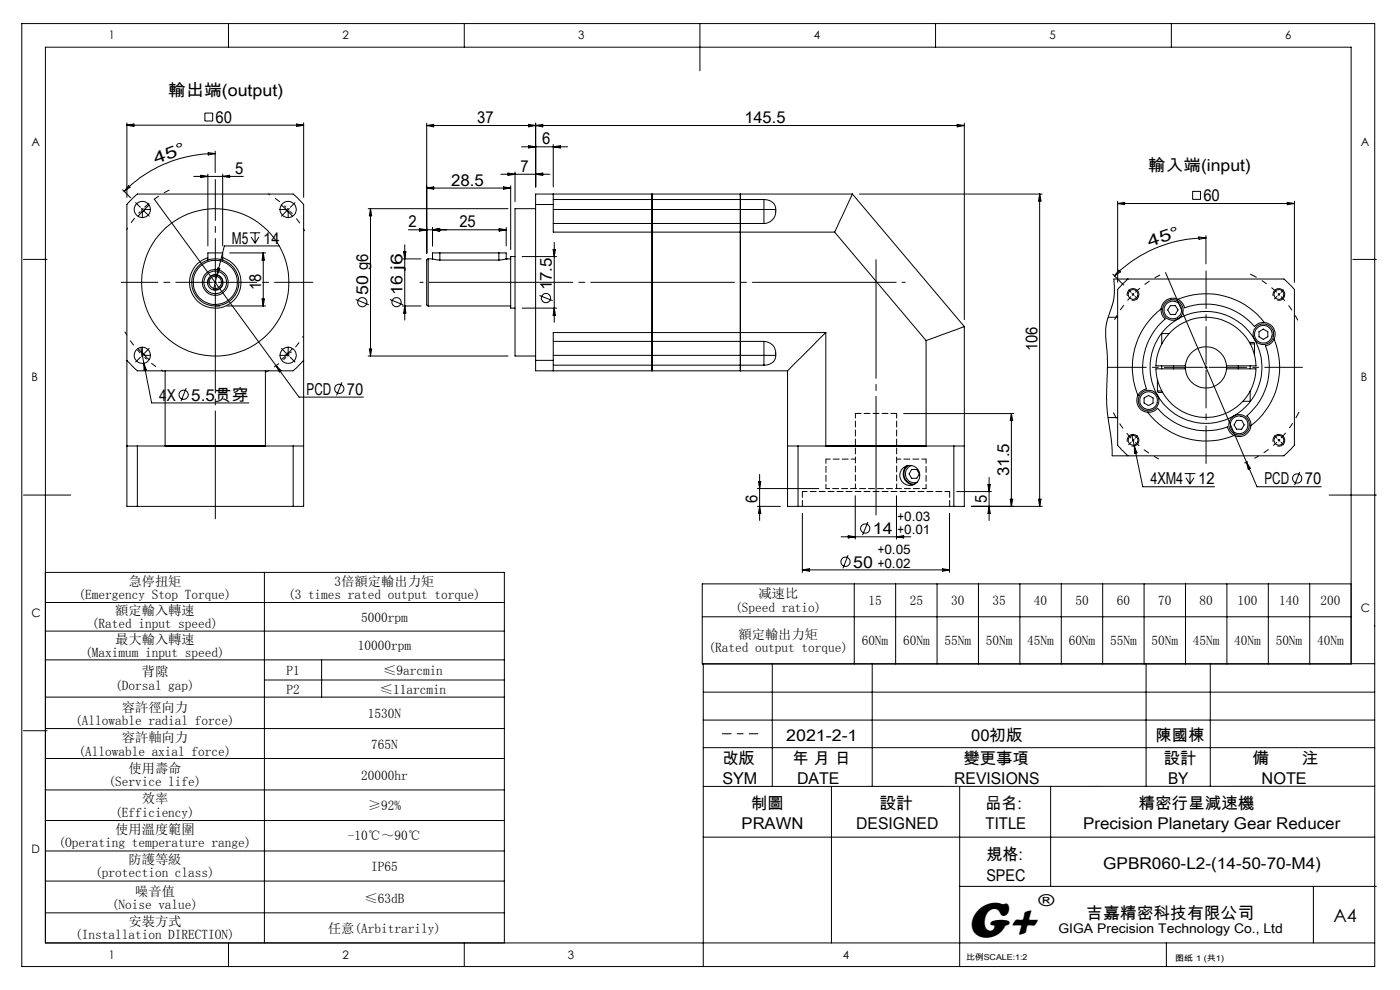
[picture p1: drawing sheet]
<svg xmlns="http://www.w3.org/2000/svg" width="297mm" height="210mm" viewBox="0 0 297 210" stroke-linecap="round" stroke-linejoin="round" font-family="sans-serif">
<g fill="none" stroke="#000" stroke-width=".21">
<path d="M4.6 5h287v200h-287zM48.5 5v5M98.5 5v5M148.5 5v10M198.5 5v5M248.5 5v5M26.9 26.1v15.8M26.9 26.6h37.5M26.9 26.6l1.5-.3v.5zM27.3 39.4l.3 .3-1.2 .9zM41.1 37.4h10.5M42.6 37.2l1.5 .2-1.5 .3z"/>
<path d="M43.5 24h1.6v1.7h-1.6zM44.1 36.9v15.3M44.2 32.4l1.4 .2-1.4 .3zM45.6 32.6a27.3 27.3 0 0 0-19.2 8M45.6 32.1v4.5M47.2 36.9v15.3M47.2 37.4l1.5-.2v.5zM62.9 26.3l1.5 .3-1.5 .2zM64.4 26.1v15.8M90.5 26.1v27.6M90.5 26.6h114.1M90.5 26.6l1.5-.2v.5z"/>
<path d="M90.5 39.9l1.5-.3v.5zM90.5 39.9h17.8M106.3 37h10.3M106.8 39.6l1.5 .3-1.5 .2zM107.8 36.7l1.5 .3-1.5 .2zM108.3 39.4v13.5M109.3 36.5v6.3M110.6 31.1h9.8M112.1 26.4l1.5 .2-1.5 .3zM112.1 30.9l1.5 .2-1.5 .3zM113.6 26.1v13.5M113.6 26.6l1.5-.2v.5z"/>
<path d="M113.6 37l1.5-.3v.5zM117.4 30.6v9M117.4 31.1l1.5-.2v.5zM203.1 26.4l1.5 .2-1.5 .3zM204.6 26.1v41.7M5 55h5M26 40.2l1.7 1.7M30 44.2l.4 .5M30.2 44.9l-.9 1M30.2 44.9h.1M30.2 44.9v1.3M30.4 44.2l-.4 .5"/>
<path d="M30.7 44.4l-.3 .4-.2 .1M30.7 44.4l-.5 .5M30.7 44.4h1.2M30.7 44.4h.1M31.6 43.5l-.9 .9M32.7 42.3l30.7 41.9h13.7M44.1 54.7a5.5 5.5 0 0 0-2.9 8.4 5.5 5.5 0 0 0 8.9 0 5.5 5.5 0 0 0-2.9-8.4M44.1 55.2v-1.6h3.1v1.6M46 58.4l-.7 3M46.2 56.9l.4 .1-.6 1.4zM48.7 53.6h7.6M53 49.4h2.2"/>
<path d="M53.3 50.3l.8 1.3M54.1 49.4v2.2M54.9 50.3l-.8 1.3M55.8 53.6v11.3M55.8 53.6l.3 1.6h-.5zM59.3 52.2h-11.7l-1.6 6.2M59.4 44.4h1.3M59.7 43.5l1 .9M60.7 44.4l.2 .4 .2 .1M60.7 44.4l.4 .5M60.7 44.4h.1M61.1 44.9h.1"/>
<path d="M61.1 44.9l.9 1M61.1 44.9v1.3M78.1 44.3h29.7M78.6 44.3v31.2M78.6 44.3l.2 1.5h-.4zM85.4 54.9h3.9M85.6 53.4h.5l-.2 1.5zM85.9 51.9v16M86.6 48.7h20.8M89 48.5l1.5 .2-1.5 .3zM90.8 54.9l-.3 .2v9.6l.3 .2M90.8 54.9v10"/>
<path d="M91.8 48.3v3.9M91.8 48.7l1.5-.2v.5zM91.8 54.9l1.5 .3M93.3 53.6h-1.5v1.3h-1M93.3 53.6h12.5M93.3 55.2h12.5M93.3 53.6v1.6M105.8 53.6h1.6v1.3M105.8 53.6v1.6M105.9 48.5l1.5 .2-1.5 .3zM107.4 48.3v3.9M107.4 54.9h.1"/>
<path d="M107.4 54.9l-1.6 .3M107.4 54.9h.9M109.3 54.4h-1v11h1M110.8 54.4h7.3M113.6 44.3h-4.3v31.2h4.3M113.6 43.4v33M113.6 43.4h3.8M117.3 52.9h.5l-.2 1.5zM117.4 41.2v2.2M117.4 43.4v5.8h59.7M117.4 47.4h44.7M117.4 44.4h44.7"/>
<path d="M117.4 42.3h44.7M117.6 51.4v17M138.3 41.2v37.5M157.1 41.2v37.5M162.1 42.3a2.3 2.3 0 0 1 2.5 2.5 2.48 2.48 0 0 1-2.5 2.6M162.1 44.4v3M162.1 44.4h2.5M162.1 42.3v2.1M177.1 49.2l19.4 23M180.8 41.2h-67.2v2.2M180.8 41.2l-3.7 8M180.8 41.2l23.8 28.1"/>
<path d="M182.3 41.2h38.8M220.6 41.2v66.2M220.6 41.2l.2 1.4h-.5zM236.1 58.2l2.3 2.3M236.3 59.2h36.1l.8 .8 1.4 1.4v33.1l-.8 .8-1.4 1.4h-36.5l-.1-3.2-1-7.7 .1-9.3-.3-6.8 .2-1.6 1.2-3.5 .3-1.4 .1-1.7zM237.1 42.7v17.2M237.1 43.2h37.5M237.1 43.2l1.5-.3v.5zM237.3 57.3l.4 .4-1.3 .8zM239.3 59.2l-2.2 2.2v33.1l2.2 2.2M247.3 57.8l17.1 40.3M253 40.6h1.7v1.7h-1.7z"/>
<path d="M254.3 50.3l1.5 .2-1.4 .3zM255.8 50.5a27.3 27.3 0 0 0-19.4 8M255.8 50v6M273.1 42.9l1.5 .3-1.5 .2zM274.6 42.7v17.2M287 55h5M26.9 76.4l2.2 2.3h33.1l2.2-2.3M29.3 73.9l.9 1M29.9 73.7l.6 3.4M30.2 74.9l.5 .5M30.2 74.9h.1M30.2 74.9l.3 .1 .2 .4"/>
<path d="M30.2 73.7v1.2M30.5 77.1l1.7 8.4h20.6M30.5 77.1l.5 1.4-.4 .1zM30.7 75.4h.1M30.7 75.4l.9 .9M30.7 75.4h1.2M35 78.7v15.9M44.2 60.3a1.56 1.56 0 0 1 1.3-2 1.56 1.56 0 0 1 1.7 1.7 1.56 1.56 0 0 1-1.9 1.4M45.6 64.9h1M48.1 64.9h8.2M55.6 63.4h.5l-.3 1.5zM56.3 78.7v15.9"/>
<path d="M58.6 77.6l1.1 1-.4 .3zM59.4 75.4h1.3M60.7 75.4h.1M60.7 75.4l-1 .9M61.1 74.9h.1M61.1 74.9a.39 .39 0 0 0-.4 .5M61.1 74.9l-.4 .5M61.1 73.7v1.2M62 73.9l-.9 1M75.5 63.5l2.7 1.2M78.1 75.5h29.7M78.4 74h.4l-.2 1.5z"/>
<path d="M82.7 63.5l2.8 1.2M85.4 64.9h3.9M85.9 64.9l.2 1.5h-.5zM90.8 64.9h17.5M110.8 65.4h7.3M113.6 76.4v2.3h53.5M113.6 76.4h3.8M114.4 62.7l2.8 1.1M117.4 76.4v2.3M117.4 72.4h44.7M117.4 75.4h44.7M117.4 77.5h44.7"/>
<path d="M117.6 65.4l.2 1.5h-.5zM162.1 72.4a2.72 2.72 0 0 1 2.5 2.9v.1M162.1 72.4v3M162.1 75.4h2.5M162.1 75.4v2.1M164.6 75.4a2.16 2.16 0 0 1-2.5 2.1M167.1 78.7v28.7h2.2M175.2 70.5l-8.1 8.2M175.2 70.5h-57.8v5.9M175.2 70.5v24.1M196.5 72.2v22.4M204.6 69.3l-8.1 2.9"/>
<path d="M204.6 69.3v38.1h-2.2M235.1 67.3h2M239.1 62.8a1.25 1.25 0 0 1 1.1-1.6 1.25 1.25 0 0 1 1.4 1.3 1.25 1.25 0 0 1-1.5 1.2M240.1 62.3l.3 .2M240.4 62.5l-.3 .2M240.4 62.5l.2 .2M240.6 62.3l-.2 .2M246.3 65.5a15.6 15.6 0 0 0-4.9 18.4M246.3 65.5a2.45 2.45 0 0 0 .9 2.2 13.5 13.5 0 0 0-4 14.8 2.68 2.68 0 0 0-1.8 1.4M246.5 77.6v.6M248 70.8h-1.5v2.1M248.3 64.8h1l.6 .9-.6 1h-1l-.6-1z"/>
<path d="M249 77.6v.6zM249.9 63.5a15.7 15.7 0 0 1 18.3 4.9M249.9 63.5a2.51 2.51 0 0 0-3.6 2M249.9 63.5a2.6 2.6 0 0 1 1.4 1.8 13.5 13.5 0 0 1 14.8 4 2.33 2.33 0 0 1 2.1-.9M251.5 78.2a4.4 4.4 0 0 0 4.3 4.1 4.4 4.4 0 0 0 4.4-4.1M251.5 78.2h-6.3a10.6 10.6 0 0 0 10.6 10.3 10.6 10.6 0 0 0 10.7-10.3h-6.3M251.5 77.6h-6.3a10.6 10.6 0 0 1 10.6-10.3 10.6 10.6 0 0 1 10.7 10.3h-6.3M251.5 77.6a4.4 4.4 0 0 1 4.3-4 4.4 4.4 0 0 1 4.4 4M251.5 77.6v.6M260.2 77.6v.6M262.7 77.6v.6zM265 72.6h1l.1 .3"/>
<path d="M265.2 72.9h.9M265.2 77.6v.6M266.1 72.9v2.2M267.1 70.4l.9-.6 1 .6v1l-1 .6-.9-.6zM268.2 68.4a2.53 2.53 0 0 1 2.1 3.6M270.1 62.8a1.26 1.26 0 0 1 1.1-1.6 1.26 1.26 0 0 1 1.3 1.4 1.26 1.26 0 0 1-1.5 1.1M270.3 72a15.6 15.6 0 0 1-4.9 18.3M270.3 72a2.57 2.57 0 0 1-1.8 1.4 13.4 13.4 0 0 1-4 14.8 2.54 2.54 0 0 1 .9 2.1M26.9 94.6h2.2M29.1 94.6h33.1M29.1 94.6v12.8M39.5 82.3l-1.1 2.8"/>
<path d="M62.2 94.6h2.2M62.2 94.6v12.8M72.5 81.1l-1.1 2.8M167.1 94.6h2.2M169.3 94.6h33.1M169.3 94.6v12.8M191.7 87.7h23.4M192.3 98.8a2.34 2.34 0 0 0-.6 2.5 2.34 2.34 0 0 0 1.9 1.6M192.7 98.7a2.19 2.19 0 0 0-.8 2.5 2.19 2.19 0 0 0 2.1 1.5M193.4 98.7a1.88 1.88 0 0 0-1.2 2.4 1.88 1.88 0 0 0 2.4 1.2M193.4 99.6h1.1l.5 .9-.5 1h-1.1l-.5-1zM202.4 94.6h2.2"/>
<path d="M202.4 94.6v12.8M214.6 87.7v19.7M214.6 87.7l.2 1.5h-.5zM235.1 88.6h2M239.1 93.7a1.25 1.25 0 0 1 1.1-1.6 1.25 1.25 0 0 1 1.4 1.4 1.25 1.25 0 0 1-1.5 1.1M240.1 92.2l.5 2.4M240.6 94.6l1.8 8.6h15.3M240.6 94.6l.6 1.5-.5 .1zM241.4 83.9a2.51 2.51 0 0 0 2.1 3.5M242.7 84.4l1-.5 .9 .5v1.1l-.9 .5-1-.5zM243.5 87.4a15.7 15.7 0 0 0 18.3 5M243.5 87.4a2.55 2.55 0 0 0 2.1-.8 13.4 13.4 0 0 0 14.8 3.9 2.42 2.42 0 0 0 1.4 1.9"/>
<path d="M245.5 82.9l.3 .3h.8M245.5 82.9h1M245.6 80.7l-.1 2.2M262.3 89.2h1.1l.5 .9-.5 .9h-1.1l-.5-.9zM264.4 98.1l2.3 5.1h13.6M264.4 98.1l.9 1.2-.5 .2zM264.8 97.9l-.8 .3M265.2 82.9v2.2h-1.5M265.4 90.3a2.51 2.51 0 0 1-3.6 2.1M270.1 93.7a1.26 1.26 0 0 1 1.1-1.6 1.26 1.26 0 0 1 1.3 1.4 1.26 1.26 0 0 1-1.5 1.1M5 105h10M29.1 107.4h-2.2v-64l2.2-2.2h33.1l2.2 2.2v64h-2.2"/>
<path d="M29.1 107.4h33.1M160.7 107.4h4.9M160.7 103.6h13M160.9 102.2h.5l-.3 1.4zM161.1 107.4l.3 1.5h-.5zM161.1 100.6v9.8M169.3 107.4h33.1M170.2 108.9v12.5M178.4 113.9h14.8M179.9 117.7l-1.1 2.9M180 113.6l1.4 .3-1.4 .2zM181.4 105.2v9.2"/>
<path d="M184.1 110.7l-1.1 2.8M190.2 105.2v9.2M190.2 113.9l1.5-.3v.5zM201.4 108.9v12.5M203 104.3h7.3M209.6 102.8h.5l-.3 1.5zM209.8 101.3v9.1M209.8 107.4l.3 1.5h-.5zM214.3 105.9h.5l-.2 1.5zM220.3 105.9h.5l-.2 1.5zM221.1 107.4h-15M251.3 100.5h2.3"/>
<path d="M251.6 101.3l.8 1.4M252.4 100.5v2.2M253.3 101.3l-.9 1.4M275.7 100.1l-1.1 2.8M282 105h10M9.6 127.8h97.4M9.6 133.9h97.4M9.6 140h97.4M9.6 121.4h97.4v78.6M56.1 121.4v78.6M68.2 140v7.9M149 130.8h137.6"/>
<path d="M170.2 120.9h31.2M170.2 120.9l1.5-.3v.6zM181.2 123.9v17M190 123.9v17M198.8 123.9v17M200 120.6l1.4 .3-1.4 .3zM207.6 123.9v17M216.4 123.9v17M225.1 123.9v17M233.9 123.9v17M242.7 123.9v17M251.5 123.9v17"/>
<path d="M260.3 123.9v17M269.1 123.9v17M277.8 123.9v17M286.6 123.9h-137.6v17h137.6v-130.9h-277v190h282M5 155h5M9.6 147.9h97.4M9.6 154.5h97.4M56.1 144.2h50.9M149.2 152.7h142.4M149.2 146.8h142.4M149.2 158.6h142.4M163.8 140.8v26"/>
<path d="M185 140.8v26M243.1 140.8v26M256.8 140.8v26M291.6 140.8h-142.4v64.2M9.6 160.9h97.4M9.6 167.6h97.4M9.6 174.1h97.4M149.2 177.6h142.4M176.4 166.8v33.2M203.6 166.8v38.2M222.9 166.8v21.2M291.6 166.8h-142.4"/>
<path d="M9.6 180.5h97.4M9.6 186.9h97.4M9.6 193.6h97.4M203.6 188h88.4M278.6 188v12M48.5 200v5M98.5 200v5M247.4 200v5"/>
<circle cx="30.2" cy="44.4" r="1.73"/>
<circle cx="45.7" cy="59.9" r="15.6"/>
<circle cx="45.7" cy="59.9" r="1.31"/>
<circle cx="45.7" cy="59.9" r="2.75"/>
<circle cx="45.7" cy="59.9" r="5"/>
<circle cx="45.7" cy="59.9" r="1.67"/>
<circle cx="45.7" cy="59.9" r="4.7"/>
<circle cx="45.7" cy="59.9" r="2.41"/>
<circle cx="61.1" cy="44.4" r="1.72"/>
<circle cx="30.2" cy="75.4" r="1.72"/>
<circle cx="61.1" cy="75.4" r="1.72"/>
<circle cx="76.8" cy="64.1" r=".97"/>
<circle cx="84.1" cy="64.1" r=".97"/>
<circle cx="115.8" cy="63.2" r=".98"/>
<circle cx="240.4" cy="62.5" r="1.04"/>
<circle cx="248.8" cy="65.8" r="1.88"/>
<circle cx="248.8" cy="65.8" r="2.19"/>
<circle cx="255.8" cy="77.9" r="11.9"/>
<circle cx="268" cy="70.9" r="1.88"/>
<circle cx="268" cy="70.9" r="2.19"/>
<circle cx="271.3" cy="62.5" r="1.04"/>
<circle cx="39" cy="83.7" r=".98"/>
<circle cx="72" cy="82.5" r=".98"/>
<circle cx="240.4" cy="93.4" r="1.04"/>
<circle cx="243.7" cy="85" r="1.88"/>
<circle cx="243.7" cy="85" r="2.18"/>
<circle cx="262.9" cy="90.1" r="1.87"/>
<circle cx="262.9" cy="90.1" r="2.18"/>
<circle cx="271.3" cy="93.4" r="1.04"/>
<circle cx="179.4" cy="119.2" r=".99"/>
<circle cx="183.6" cy="112.1" r=".98"/>
<circle cx="193" cy="100.8" r="2.12"/>
<circle cx="275.2" cy="101.5" r=".98"/>
</g>
<path d="M240 62.9a21.9 21.9 0 0 0-3.6 4.9M271.8 62.9a21.9 21.9 0 0 1 3.5 5.1M240.8 93.8a21.9 21.9 0 0 0 5 3.5" fill="none" stroke="#000" stroke-width=".21" stroke-dasharray="30.5 1.3 1.3 1.3" stroke-dashoffset="29.3" stroke-linecap="butt"/>
<path d="M30.7 44a21.9 21.9 0 0 1 5.2-3.7M240.8 62a21.9 21.9 0 0 1 5.3-3.7" fill="none" stroke="#000" stroke-width=".21" stroke-dasharray="30.5 1.3 1.3 1.3" stroke-dashoffset="29.2" stroke-linecap="butt"/>
<path d="M61.1 44.4l-.2-.2M61.1 44.4l.3 .2M30.2 75.4l.2 .2M30.2 75.4l-.2-.3M61.1 75.4l.3-.3M61.1 75.4l-.2 .2M271.3 62.4l-.2-.2M271.3 62.4l.2 .3M240.4 93.4l.2 .2M240.4 93.4l-.2-.2M271.3 93.4l.2-.2M271.3 93.4l-.2 .2" fill="none" stroke="#000" stroke-width=".21" stroke-dasharray="30.5 1.3 1.3 1.3" stroke-linecap="butt"/>
<path d="M270.9 62a21.9 21.9 0 0 0-5.7-3.9" fill="none" stroke="#000" stroke-width=".21" stroke-dasharray="30.5 1.3 1.3 1.3" stroke-dashoffset="28.9" stroke-linecap="butt"/>
<path d="M271.8 92.9a21.9 21.9 0 0 0 3.8-5.5" fill="none" stroke="#000" stroke-width=".21" stroke-dasharray="30.5 1.3 1.3 1.3" stroke-dashoffset="29" stroke-linecap="butt"/>
<path d="M270.9 93.8a21.9 21.9 0 0 1-4.8 3.4" fill="none" stroke="#000" stroke-width=".21" stroke-dasharray="30.5 1.3 1.3 1.3" stroke-dashoffset="29.4" stroke-linecap="butt"/>
<path d="M240 92.9a21.9 21.9 0 0 1-3.8-5.4" fill="none" stroke="#000" stroke-width=".21" stroke-dasharray="30.5 1.3 1.3 1.3" stroke-dashoffset="29.1" stroke-linecap="butt"/>
<path d="M29.8 44.9l-1.6 1.8-1.4 2.1M30.7 75.8l1.9 1.6 2.1 1.4" fill="none" stroke="#000" stroke-width=".21" stroke-dasharray="30.5 1.3 1.3 1.3" stroke-dashoffset="29.9" stroke-linecap="butt"/>
<path d="M29.8 74.9a21.9 21.9 0 0 1-3.3-4.5" fill="none" stroke="#000" stroke-width=".21" stroke-dasharray="30.5 1.3 1.3 1.3" stroke-dashoffset="29.6" stroke-linecap="butt"/>
<path d="M61.6 74.9l1.5-1.7 1.3-1.9" fill="none" stroke="#000" stroke-width=".21" stroke-dasharray="30.5 1.3 1.3 1.3" stroke-dashoffset="30.1" stroke-linecap="butt"/>
<path d="M60.7 75.8a21.9 21.9 0 0 1-4.3 3.1" fill="none" stroke="#000" stroke-width=".21" stroke-dasharray="30.5 1.3 1.3 1.3" stroke-dashoffset="29.7" stroke-linecap="butt"/>
<path d="M60.7 44l-1.8-1.6-2-1.3" fill="none" stroke="#000" stroke-width=".21" stroke-dasharray="30.5 1.3 1.3 1.3" stroke-dashoffset="30" stroke-linecap="butt"/>
<path d="M61.6 44.9l1.6 1.9 1.5 2.2" fill="none" stroke="#000" stroke-width=".21" stroke-dasharray="30.5 1.3 1.3 1.3" stroke-dashoffset="29.8" stroke-linecap="butt"/>
<path d="M185.8 109.2v-54.1" fill="none" stroke="#000" stroke-width=".21" stroke-dasharray="30.5 1.3 1.3 1.3" stroke-dashoffset="5.3"/>
<path d="M192 59.9h-102.9" fill="none" stroke="#000" stroke-width=".21" stroke-dasharray="30.5 1.3 1.3 1.3" stroke-dashoffset="-1.9"/>
<path d="M153.3 155.6h7.5" fill="none" stroke="#000" stroke-width=".21" stroke-dasharray="30.5 1.3 1.3 1.3" stroke-dashoffset="28.6"/>
<path d="M170.2 104.3v3.1M201.5 107.4v-3.1" fill="none" stroke="#000" stroke-width=".21" stroke-dasharray="1.3 .6"/>
<path d="M190.2 87.7v15.9M170.2 104.3h31.3M181.5 103.6v-15.9" fill="none" stroke="#000" stroke-width=".21" stroke-dasharray="1.3 .6" stroke-dashoffset=".3"/>
<path d="M175.2 97.4v6.2M175.2 97.4h6.3M190.2 97.4h6.3M196.5 103.6v-6.2" fill="none" stroke="#000" stroke-width=".21" stroke-dasharray="1.3 .6" stroke-dashoffset=".4"/>
<path d="M196.5 103.6h-21.3" fill="none" stroke="#000" stroke-width=".21" stroke-dasharray="1.3 .6" stroke-dashoffset=".5"/>
<path d="M190.2 87.7h-8.7" fill="none" stroke="#000" stroke-width=".21" stroke-dasharray="1.3 .6" stroke-dashoffset=".1"/>
<g fill="none" stroke="#000" stroke-width=".21" stroke-dasharray="30.5 1.3 1.3 1.3">
<path d="M29.8 44l-1-1M30.7 44.9l.9 1M45.7 59.9v-.3M45.7 59.9h-.3M45.7 59.9v.3M45.7 59.9h.3M60.7 44.9l-1 1M61.1 44.4l.3-.2M61.1 44.4l-.2 .2M61.6 44l1-1M29.8 75.8l-1 1M30.2 75.4l-.2 .2"/>
<path d="M30.2 75.4l.2-.3M30.7 74.9l.9-1M60.7 74.9l-1-1M61.1 75.4l.3 .2M61.1 75.4l-.2-.3M61.6 75.8l1 1M239.9 62l-.5-.5M240.8 62.9l.5 .5M255.9 77.9v-.3M255.9 77.9h-.4M255.9 77.9v.3M255.9 77.9h.3"/>
<path d="M270.9 62.9l-.5 .5M271.3 62.4l.2-.2M271.3 62.4l-.2 .3M271.8 62l.5-.5M239.9 93.8l-.5 .5M240.4 93.4l-.2 .2M240.4 93.4l.2-.2M240.8 92.9l.5-.5M270.9 92.9l-.5-.5M271.3 93.4l.2 .2M271.3 93.4l-.2-.2M271.8 93.8l.5 .5"/>
</g>
<path d="M255.9 77.3v-19.8M255.9 78.5v19.8M256.5 77.9h19.8" fill="none" stroke="#000" stroke-width=".21" stroke-dasharray="30.5 1.3 1.3 1.3" stroke-dashoffset="22.5"/>
<path d="M255.2 77.9h-20.3" fill="none" stroke="#000" stroke-width=".21" stroke-dasharray="30.5 1.3 1.3 1.3" stroke-dashoffset="22.2"/>
<path d="M45.7 59.3v-21.2" fill="none" stroke="#000" stroke-width=".21" stroke-dasharray="30.5 1.3 1.3 1.3" stroke-dashoffset="21.8"/>
<path d="M45.1 59.9h-19.4" fill="none" stroke="#000" stroke-width=".21" stroke-dasharray="30.5 1.3 1.3 1.3" stroke-dashoffset="22.7"/>
<path d="M45.7 60.5v49.5" fill="none" stroke="#000" stroke-width=".21" stroke-dasharray="30.5 1.3 1.3 1.3" stroke-dashoffset="7.6"/>
<path d="M46.3 59.9h20.1" fill="none" stroke="#000" stroke-width=".21" stroke-dasharray="30.5 1.3 1.3 1.3" stroke-dashoffset="22.3"/>
<text font-size="11" x="205.1" y="198.7">G+</text>
<text font-size="3.9" x="282.9" y="195.5">A4</text>
<g font-size="3.5">
<text x="35.7" y="20.3">輸出端(output)</text>
<text x="45.7" y="26.1">60</text>
<text x="101.2" y="26.1">37</text>
<text x="157.9" y="26.1">145.5</text>
<text x="33" y="34.9" transform="rotate(-20 33 34.9)">4 5 °</text>
<text x="115" y="30.6">6</text>
<text x="49.9" y="36.9">5</text>
<text x="95.7" y="39.4">28.5</text>
<text x="110.5" y="36.5">7</text>
<text x="243.6" y="36.3">輸入端(input)</text>
<text x="255.3" y="42.7">60</text>
<text x="49.2" y="51.7">M5</text>
<text x="55.8" y="51.7">14</text>
<text x="86.7" y="48.3">2</text>
<text x="97.4" y="48.3">25</text>
<text x="243.9" y="52.4" transform="rotate(-18 243.9 52.4)">4 5 °</text>
<text x="55.4" y="61.5" transform="rotate(-90 55.4 61.5)">18</text>
<text x="78.1" y="62.5" transform="rotate(-90 78.1 62.5)">50 g6</text>
<text x="85.4" y="62.5" transform="rotate(-90 85.4 62.5)">16 j6</text>
<text x="117.1" y="61.6" transform="rotate(-90 117.1 61.6)">17.5</text>
<text x="220.1" y="74.5" transform="rotate(-90 220.1 74.5)">106</text>
<text x="65.1" y="83.7">PCD</text>
<text x="73.6" y="83.7">70</text>
<text x="33.8" y="85">4X</text>
<text x="40.6" y="85">5.5贯穿</text>
<text x="214.1" y="101" transform="rotate(-90 214.1 101)">31.5</text>
<text x="160.7" y="106.7" transform="rotate(-90 160.7 106.7)">6</text>
<text x="209.3" y="106.7" transform="rotate(-90 209.3 106.7)">5</text>
<text x="244.1" y="102.7">4XM4</text>
<text x="254.2" y="102.7">12</text>
<text x="268.3" y="102.7">PCD</text>
<text x="276.8" y="102.7">70</text>
<text x="185.2" y="113.3">14</text>
<text x="181" y="120.4">50</text>
<text x="220.3" y="192.2">®</text>
<text x="230.5" y="194.8">吉嘉精密科技有限公司</text>
</g>
<g font-size="3.4">
<text x="166.8" y="157.1">2021-2-1</text>
<text x="206" y="157.1">00初版</text>
<text x="245.2" y="157.1">陳國棟</text>
<text x="153.2" y="162">改版</text>
<text x="153.2" y="166.3">SYM</text>
<text x="168.2" y="162">年 月 日</text>
<text x="169.1" y="166.3">DATE</text>
<text x="202.4" y="166.3">REVISIONS</text>
<text x="204.4" y="162">變更事項</text>
<text x="246.9" y="162">設計</text>
<text x="247.8" y="166.3">BY</text>
<text x="265.7" y="162">備</text>
<text x="267.6" y="166.3">NOTE</text>
<text x="276.2" y="162">注</text>
<text x="159.3" y="171.6">制圖</text>
<text x="186.6" y="171.6">設計</text>
<text x="209.1" y="171.6">品名:</text>
<text x="241.5" y="171.6">精密行星減速機</text>
<text x="157.3" y="175.9">PRAWN</text>
<text x="181.7" y="175.9">DESIGNED</text>
<text x="209.1" y="175.9">TITLE</text>
<text x="229.8" y="175.9">Precision Planetary Gear Reducer</text>
<text x="209.2" y="182.5">規格:</text>
<text x="234" y="184.2">GPBR060-L2-(14-50-70-M4)</text>
<text x="209.2" y="186.8">SPEC</text>
</g>
<g font-size="2.8">
<text x="190.4" y="110.6">+0.03</text>
<text x="190.4" y="113.3">+0.01</text>
<text x="186.2" y="117.6">+0.05</text>
<text x="27.2" y="124.2">急停扭矩</text>
<text x="71" y="124.2">3倍額定輸出力矩</text>
<text x="186.2" y="120.4">+0.02</text>
<text x="16.7" y="127">(Emergency Stop Torque)</text>
<text x="24.4" y="130.4">額定輸入轉速</text>
<text x="61.1" y="127">(3 times rated output torque)</text>
<text x="76.6" y="131.8">5000rpm</text>
<text x="156" y="129.8">(Speed ratio)</text>
<text x="160.9" y="126.9">减速比</text>
<text x="184.2" y="128.4">15</text>
<text x="193" y="128.4">25</text>
<text x="201.8" y="128.4">30</text>
<text x="210.6" y="128.4">35</text>
<text x="219.4" y="128.4">40</text>
<text x="228.1" y="128.4">50</text>
<text x="236.9" y="128.4">60</text>
<text x="245.7" y="128.4">70</text>
<text x="254.5" y="128.4">80</text>
<text x="262.6" y="128.4">100</text>
<text x="271.3" y="128.4">140</text>
<text x="280.1" y="128.4">200</text>
<text x="19.5" y="133.3">(Rated input speed)</text>
<text x="24.4" y="136.5">最大輸入轉速</text>
<text x="75.9" y="137.9">10000rpm</text>
<text x="156.6" y="135.4">額定輸出力矩</text>
<text x="182.8" y="136.9">60Nm</text>
<text x="191.6" y="136.9">60Nm</text>
<text x="200.4" y="136.9">55Nm</text>
<text x="209.1" y="136.9">50Nm</text>
<text x="217.9" y="136.9">45Nm</text>
<text x="226.7" y="136.9">60Nm</text>
<text x="235.5" y="136.9">55Nm</text>
<text x="244.3" y="136.9">50Nm</text>
<text x="253.1" y="136.9">45Nm</text>
<text x="261.8" y="136.9">40Nm</text>
<text x="270.6" y="136.9">50Nm</text>
<text x="279.4" y="136.9">40Nm</text>
<text x="18.1" y="139.3">(Maximum input speed)</text>
<text x="30.1" y="143.5">背隙</text>
<text x="60.8" y="143.1">P1</text>
<text x="81.3" y="143.1">≤9arcmin</text>
<text x="150.3" y="138.3">(Rated output torque)</text>
<text x="24.4" y="146.3">(Dorsal gap)</text>
<text x="60.8" y="147.2">P2</text>
<text x="80.6" y="147.2">≤11arcmin</text>
<text x="16" y="153.8">(Allowable radial force)</text>
<text x="25.8" y="151">容許徑向力</text>
<text x="78" y="152.4">1530N</text>
<text x="16.7" y="160.3">(Allowable axial force)</text>
<text x="25.8" y="157.5">容許軸向力</text>
<text x="78.7" y="158.9">765N</text>
<text x="23" y="166.8">(Service life)</text>
<text x="27.2" y="164">使用壽命</text>
<text x="76.6" y="165.4">20000hr</text>
<text x="24.4" y="173.2">(Efficiency)</text>
<text x="30.1" y="170.4">效率</text>
<text x="78" y="171.8">≥92%</text>
<text x="12.4" y="179.7">(Operating temperature range)</text>
<text x="24.4" y="176.9">使用溫度範圍</text>
<text x="73.8" y="178.3">-10℃～90℃</text>
<text x="27.2" y="183.3">防護等級</text>
<text x="78.7" y="184.7">IP65</text>
<text x="20.2" y="186.1">(protection class)</text>
<text x="28.7" y="190">噪音值</text>
<text x="77.3" y="191.4">≤63dB</text>
<text x="23.7" y="192.9">(Noise value)</text>
<text x="27.2" y="196.4">安裝方式</text>
<text x="69.6" y="197.8">任意(Arbitrarily)</text>
<text x="224.5" y="197.8">GIGA Precision Technology Co., Ltd</text>
<text x="16" y="199.2">(Installation DIRECTION)</text>
</g>
<g font-size="2.5">
<text x="23.1" y="8.4">1</text>
<text x="72.7" y="8.4">2</text>
<text x="122.7" y="8.4">3</text>
<text x="172.7" y="8.4">4</text>
<text x="222.7" y="8.4">5</text>
<text x="272.7" y="8.4">6</text>
<text x="6.7" y="30.9">A</text>
<text x="288.7" y="30.9">A</text>
<text x="6.7" y="80.9">B</text>
<text x="288.7" y="80.9">B</text>
<text x="6.7" y="130.9">C</text>
<text x="288.7" y="129.9">C</text>
<text x="6.7" y="180.9">D</text>
<text x="23.1" y="203.4">1</text>
<text x="72.7" y="203.4">2</text>
<text x="120.5" y="203.4">3</text>
<text x="178.8" y="203.4">4</text>
</g>
<g font-size="1.7">
<text x="204.9" y="203.7">比例SCALE:1:2</text>
<text x="249.3" y="203.8">图纸 1 (共1)</text>
</g>
</svg>
